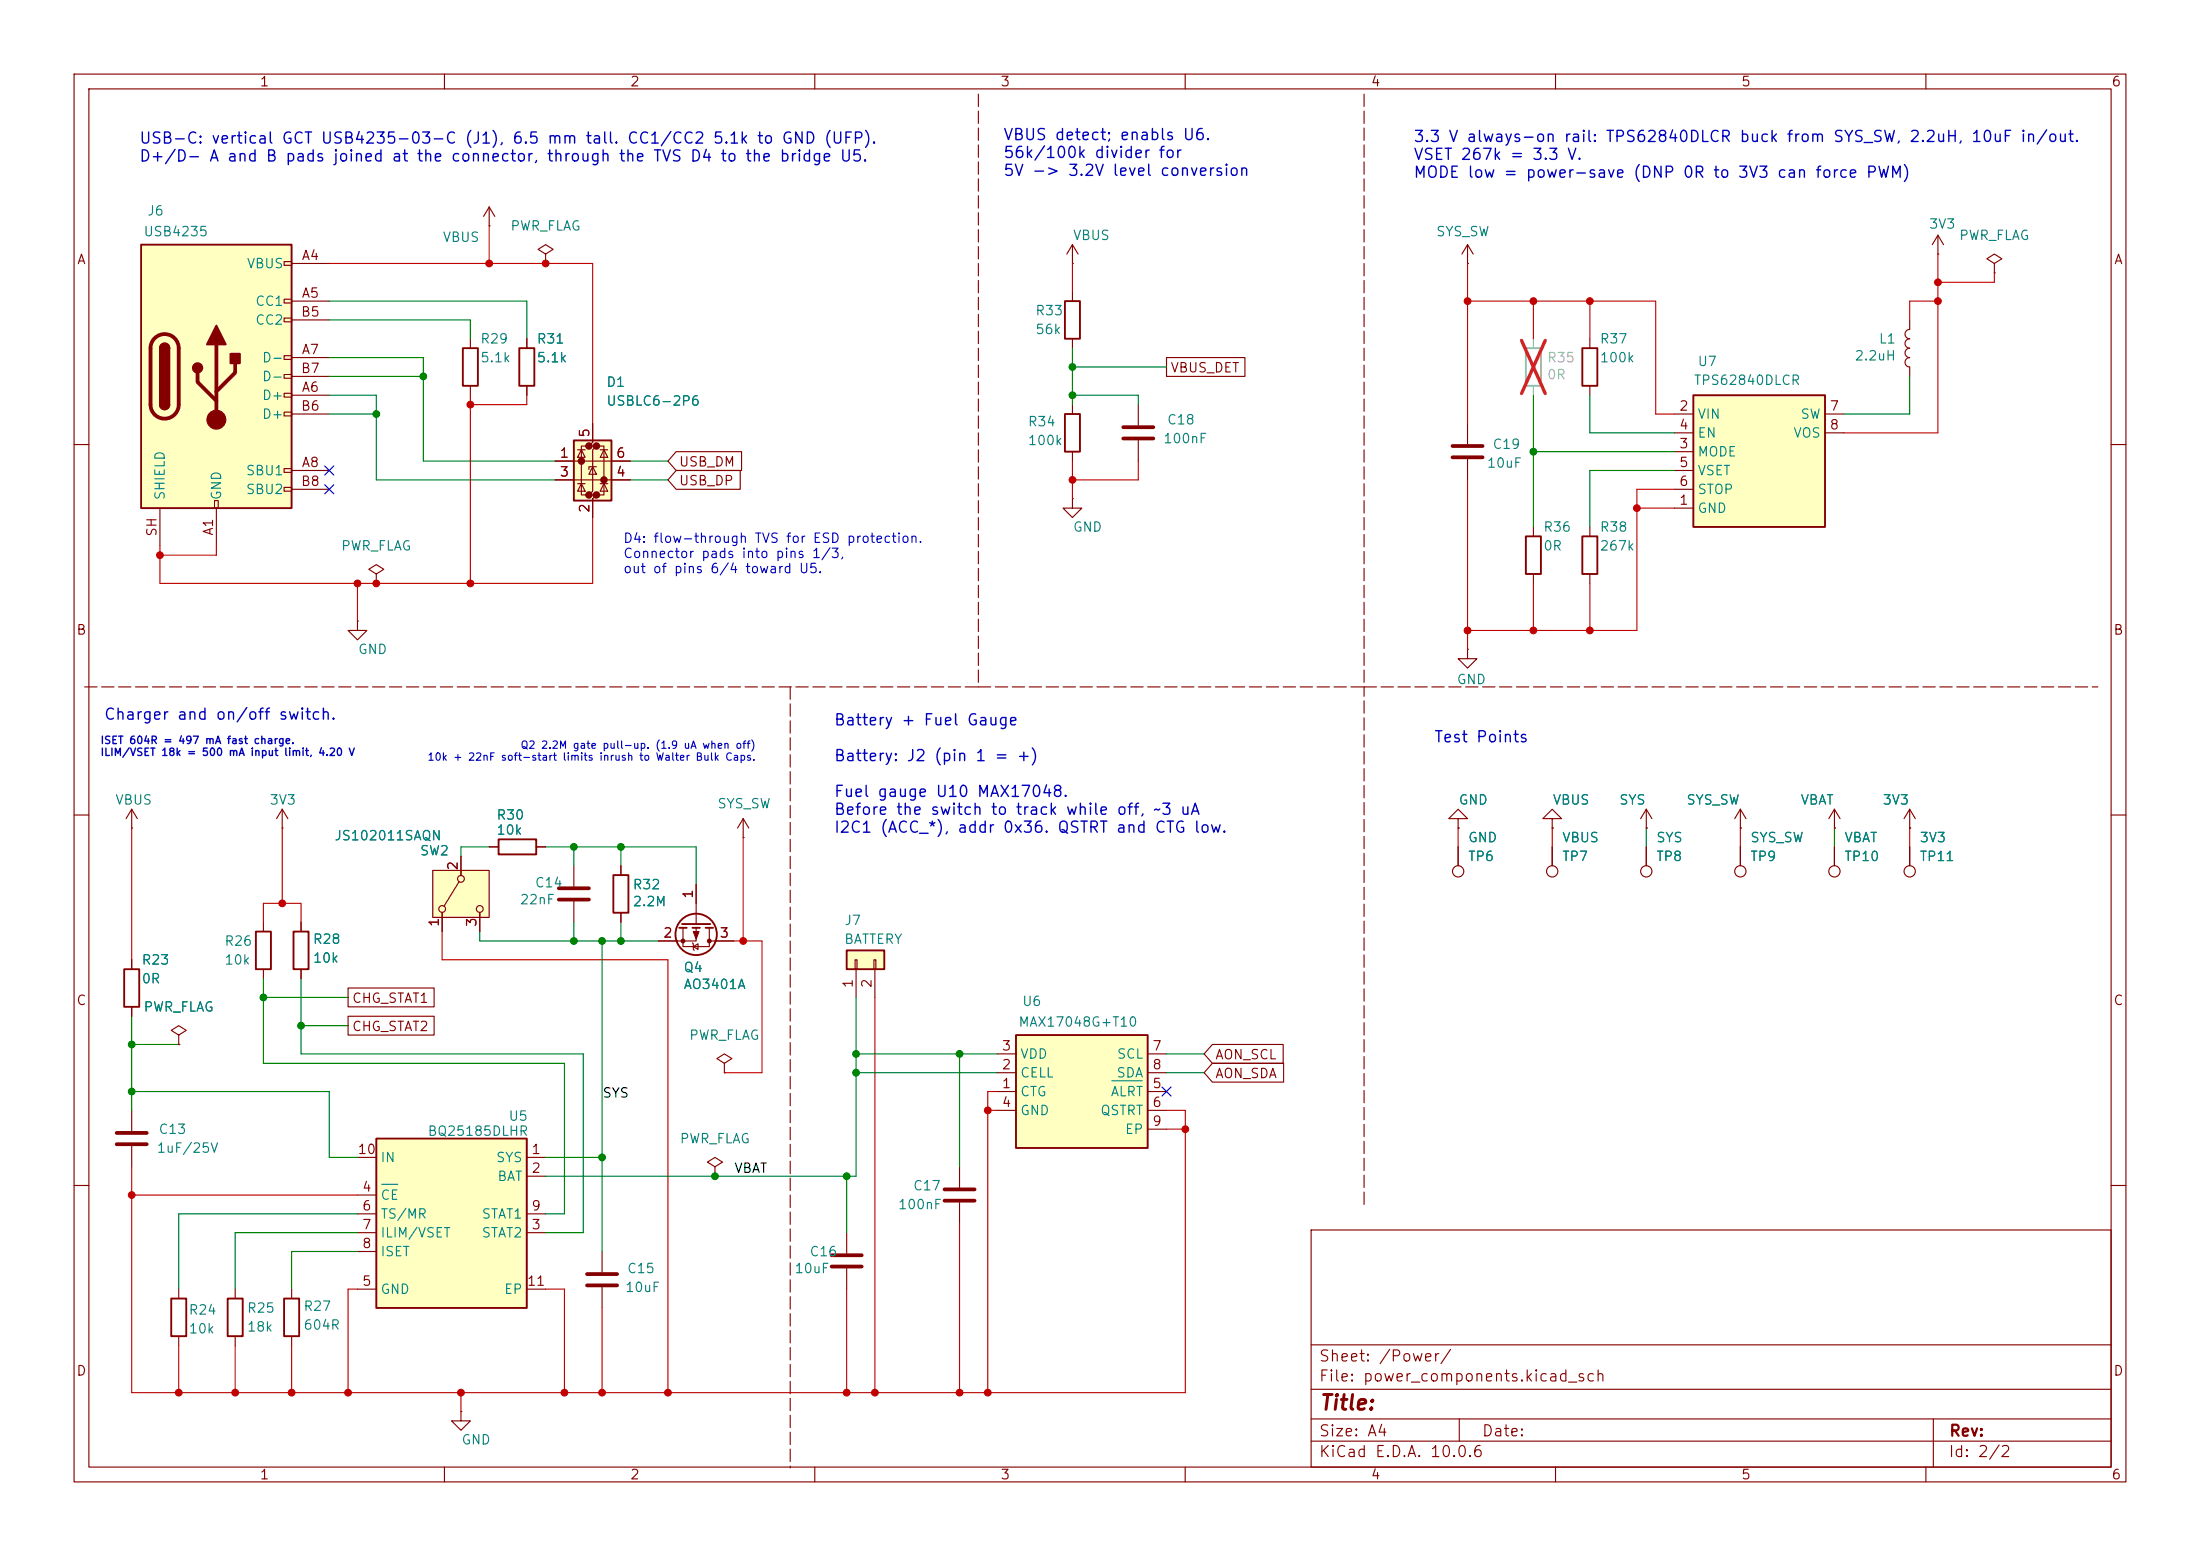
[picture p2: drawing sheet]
<svg xmlns="http://www.w3.org/2000/svg" width="297mm" height="210mm" viewBox="0 0 297 210" stroke-linecap="round" stroke-linejoin="round" font-family="sans-serif">
<g fill="none" stroke="#840000" stroke-width=".15">
<path d="M10 10h277v190h-277zM12 12h273v186h-273zM60 10v2M110 10v2M160 10v2M210 10v2M260 10v2M66 30.5h.1M66 27.9l-.7 1.3M66 27.9l.8 1.3M66 27.9v2.6M73.7 34.3l1-.6-1-.7-1.1 .7 1.1 .6v1.3"/>
<path d="M73.7 35.6h.1M198.1 57.2v2.7M214.6 45.7v1.3M214.6 52.1v1.2M10 60h2M50.8 77.5l1-.7-1-.6-1 .6 1 .7v1.2M50.8 78.7h.1M198.1 62v2.8M214.6 71.1v1.3M214.6 77.5v1.2M285 60h2M48.3 83.8v1.3h1.2l-1.2 1.3-1.3-1.3h1.3"/>
<path d="M48.3 83.8h.1M10 110h2M17.8 111.8h.1M17.8 109.2l-.8 1.3M17.8 109.2l.7 1.3M17.8 109.2v2.6M38.1 111.8h.1M38.1 109.2l-.8 1.3M38.1 109.2l.8 1.3M38.1 109.2v2.6M77.5 116.8v2.8M83.8 116.8v1.3"/>
<path d="M94 119.4v5.3M209.5 114.3v2.5M257.8 114.3v2.5M285 110h2M17.8 129.5v1.3M17.8 135.9v1.3M24.1 139.7l1-.6-1-.7-1 .7 1 .6v1.3M35.6 124.5v1.2M35.6 130.8v1.3M40.6 124.5v1.2M40.6 130.8v1.3M77.5 121.7v2.8"/>
<path d="M83.8 123.2v1.3M92.2 125.2v2.6h3.6v-2.6M93.5 127.3l.1 .1v.7l.1 .2M93.6 127.8l.6-.4v.7zM94 125.2v1.8h-5.1M95.8 127h3.3M17.8 149.9v2.8M17.8 154.7v2.8M24.1 141h.1M96.5 157.5l1-.7-1-.6-1 .6 1 .7v1.3M96.5 158.8h.1M97.8 143.5l1-.6-1-.7-1 .7 1 .6v1.3"/>
<path d="M97.8 144.8h.1M10 160h2M24.1 174v1.3M31.7 174v1.3M39.4 174v1.3M114.3 166.4v2.8M114.3 171.2v2.8M177 166h108v32h-108zM285 160h2M24.1 180.3v1.3M31.7 180.3v1.3M39.4 180.3v1.3"/>
<path d="M60 198v2M110 198v2M160 198v2M177 194.5h108M177 191.5h108M177 187.5h108M177 181.5h108M197 191.5v3M210 198v2M260 198v2M261 191.5v6.5"/>
<circle cx="209.5" cy="117.6" r=".76"/>
<circle cx="257.8" cy="117.6" r=".76"/>
</g>
<path d="M196.1 60.2h4.1M196.1 61.7h4.1M75.4 119.9h4.1M75.4 121.4h4.1M15.7 152.9h4.1M15.7 154.4h4.1M112.3 169.4h4M112.3 170.9h4" fill="none" stroke="#840000" stroke-width=".51"/>
<g fill="none" stroke="#840000" stroke-width=".25">
<path d="M213.6 47h2v5.1h-2zM213.6 72.4h2v5.1h-2zM82.8 118.1h2v5.1h-2zM16.8 130.8h2v5.1h-2zM34.5 125.7h2.1v5.1h-2.1zM39.6 125.7h2.1v5.1h-2.1zM91.7 125.2h1M92.1 124.7h3.8M93.5 125.2h1M95.2 125.2h1.1M23.1 175.3h2v5h-2zM30.7 175.3h2.1v5h-2.1z"/>
<path d="M38.4 175.3h2v5h-2z"/>
<circle cx="94" cy="126.1" r="2.79"/>
</g>
<g fill="#840000" stroke="#840000" stroke-width=".15">
<path d="M93.6 125.7h.8l-.4 1z"/>
<circle cx="95.8" cy="127" r=".25"/>
<circle cx="92.2" cy="127" r=".25"/>
</g>
<path d="M206 47h2v5.1h-2z" fill="none" stroke="#a1a1a1" stroke-width=".25"/>
<path d="M207 45.7v1.3M207 52.1v1.2" fill="none" stroke="#a1a1a1" stroke-width=".15"/>
<path d="M205.4 45.9l3.2 7.2M208.6 45.9l-3.2 7.2" fill="none" stroke="#ff2626" stroke-width=".46"/>
<path d="M58.4 117.5h7.6v6.3h-7.6z" fill="#ffffc2"/>
<g fill="none" stroke="#840000" stroke-width=".15">
<path d="M207 71.1v1.3M207 77.5v1.2M58.4 117.5h7.6v6.3h-7.6zM62 119l-2.1 3.3M62.2 115.6v2.5M66 114.3h1.3M72.4 114.3h1.3M59.7 123.2v2.5M64.8 123.2v2.5"/>
<circle cx="62.2" cy="118.6" r=".46"/>
<circle cx="59.7" cy="122.7" r=".46"/>
<circle cx="64.8" cy="122.7" r=".46"/>
</g>
<path d="M206 72.4h2v5.1h-2zM67.3 113.3h5.1v2h-5.1z" fill="none" stroke="#840000" stroke-width=".25"/>
<path d="M50.8 153.7h20.3v22.8h-20.3z" fill="#ffffc2"/>
<path d="M50.8 153.7h20.3v22.8h-20.3z" fill="none" stroke="#840000" stroke-width=".25"/>
<g fill="none" stroke="#840000" stroke-width=".15">
<path d="M198.1 35.6h.1M198.1 33l-.7 1.3M198.1 33l.8 1.3M198.1 33v2.6M198.1 87.6v1.3h1.3l-1.3 1.3-1.3-1.3h1.3M198.1 87.6h.1M100.3 113h.1M100.3 110.5l-.7 1.3M100.3 110.5l.8 1.3M100.3 110.5v2.5M48.3 156.2h2.5M71.1 156.2h2.6"/>
<path d="M71.1 158.8h2.6M48.3 166.4h2.5M48.3 161.3h2.5M48.3 174h2.5M48.3 163.8h2.5M48.3 168.9h2.5M71.1 166.4h2.6M71.1 174h2.6M71.1 163.8h2.6M81.3 168.9v2.8M81.3 173.7v2.8M62.2 190.5v1.3h1.3l-1.3 1.2-1.2-1.2h1.2"/>
<path d="M62.2 190.5h.1"/>
</g>
<path d="M51.5 159.8h2.2" fill="none" stroke="#008484" stroke-width=".15"/>
<path d="M79.2 172h4.1M79.2 173.5h4.1" fill="none" stroke="#840000" stroke-width=".51"/>
<path d="M19 33h20.4v35.6h-20.4z" fill="#ffffc2"/>
<g fill="none" stroke="#840000" stroke-width=".15">
<path d="M38.4 35.3h1v.5h-1zM39.4 35.6h5M38.4 40.4h1v.5h-1zM38.4 42.9h1v.5h-1zM38.4 48h1v.5h-1zM38.4 50.5h1v.6h-1zM38.4 53.1h1v.5h-1zM38.4 55.6h1v.5h-1zM39.4 40.6h5M39.4 53.3h5M39.4 48.3h5M39.4 43.2h5"/>
<path d="M39.4 55.9h5M39.4 50.8h5M21.6 68.6v5.1M29 67.6h.5v1h-.5zM29.2 68.6v5.1M38.4 63.2h1v.6h-1zM38.4 65.8h1v.5h-1zM39.4 63.5h5M39.4 66h5"/>
</g>
<path d="M19 33h20.4v35.6h-20.4zM21.6 47a.64 .64 0 0 1 .6-.6 .64 .64 0 0 1 .7 .6M21.6 54.6a.64 .64 0 0 0 .6 .6 .64 .64 0 0 0 .7-.6" fill="none" stroke="#840000" stroke-width=".25"/>
<path d="M20.9 45.7a1.9 1.9 0 0 1 2-.5 1.9 1.9 0 0 1 1.2 1.8v7.6a1.91 1.91 0 0 1-1.9 1.9 1.91 1.91 0 0 1-1.9-1.9v-7.6a1.9 1.9 0 0 1 .6-1.3zM26.7 50.3v1.3l2.5 2.5M29.2 46.5v10.1M31.7 49v1.3l-2.5 2.5" fill="none" stroke="#840000" stroke-width=".51"/>
<g fill="#840000" stroke="#840000" stroke-width=".25">
<path d="M21.6 47h1.3v7.6h-1.3z"/>
<path d="M21.8 46.5a.64 .64 0 0 1 .7-.1 .64 .64 0 0 1 .4 .6h-1.3z"/>
<path d="M21.6 54.6h1.3a.64 .64 0 0 1-.7 .6 .64 .64 0 0 1-.6-.6z"/>
<path d="M29.2 43.9l1.3 2.6h-2.6z"/>
<path d="M31.1 47.8h1.3v1.2h-1.3z"/>
<circle cx="26.7" cy="49.7" r=".63"/>
</g>
<circle cx="29.2" cy="56.6" r="1.27" fill="#840000" stroke="#840000" stroke-width=".15"/>
<path d="M228.6 53.3h17.8v17.8h-17.8z" fill="#ffffc2"/>
<path d="M228.6 53.3h17.8v17.8h-17.8z" fill="none" stroke="#840000" stroke-width=".25"/>
<g fill="none" stroke="#840000" stroke-width=".15">
<path d="M226.1 55.9h2.5M226.1 58.4h2.5M246.4 55.9h2.5M246.4 58.4h2.5M226.1 68.6h2.5M226.1 61h2.5M226.1 63.5h2.5M226.1 66h2.5M247.6 114.3v2.5"/>
<circle cx="247.6" cy="117.6" r=".76"/>
</g>
<path d="M137.2 139.7h17.7v15.2h-17.7z" fill="#ffffc2"/>
<path d="M137.2 139.7h17.7v15.2h-17.7z" fill="none" stroke="#840000" stroke-width=".25"/>
<path d="M134.6 147.3h2.6M134.6 144.8h2.6M134.6 142.2h2.6M134.6 149.9h2.6M154.9 147.3h2.6M154.9 144.8h2.6M154.9 142.2h2.6M154.9 149.9h2.6M154.9 152.4h2.6" fill="none" stroke="#840000" stroke-width=".15"/>
<path d="M150.1 145.9h4.1" fill="none" stroke="#008484" stroke-width=".15"/>
<path d="M114.3 128.3h5.1v2.5h-5.1z" fill="#ffffc2"/>
<path d="M70.1 47h2v5.1h-2zM143.8 55.9h2v5.1h-2zM143.8 40.6h2v5.1h-2zM114.3 128.3h5.1v2.5h-5.1z" fill="none" stroke="#840000" stroke-width=".25"/>
<g fill="none" stroke="#840000" stroke-width=".15">
<path d="M144.8 35.6h.1M144.8 33v2.6M144.8 39.4v1.2M144.8 33l-.8 1.3M144.8 33l.7 1.3M261.6 34.3h.1M261.6 31.8l-.7 1.2M261.6 31.8l.8 1.2M261.6 31.8v2.5M269.2 35.6l1.1-.7-1.1-.6-1 .6 1 .7v1.2M269.2 36.8h.1M71.1 45.7v1.3"/>
<path d="M71.1 52.1v1.2M144.8 45.7v1.3M144.8 54.6v1.3M153.7 54.6v2.8M153.7 59.4v2.8M257.8 47a.64 .64 0 0 0-.6 .6 .64 .64 0 0 0 .6 .7 .63 .63 0 0 0-.6 .6 .63 .63 0 0 0 .6 .6v1.3M257.8 43.2v1.3a.64 .64 0 0 0-.6 .6 .64 .64 0 0 0 .6 .6 .63 .63 0 0 0-.6 .7 .63 .63 0 0 0 .6 .6M144.8 67.3v1.3h1.2l-1.2 1.3-1.3-1.3h1.3M144.8 67.3h.1M144.8 61v1.2M196.8 110.5h-1.2l1.2-1.3 1.3 1.3h-1.3v1.3M196.8 111.8h.1"/>
<path d="M209.5 110.5h-1.2l1.2-1.3 1.3 1.3h-1.3v1.3M209.5 111.8h.1M234.9 111.8h.1M234.9 109.2v2.6M234.9 114.3v2.5M234.9 109.2l.8 1.3M234.9 109.2l-.7 1.3M247.6 111.8h.1M247.6 109.2l.8 1.3M247.6 109.2l-.7 1.3M247.6 109.2v2.6M257.8 111.8h.1"/>
<path d="M257.8 109.2v2.6M257.8 109.2l.8 1.3M257.8 109.2l-.8 1.3M115.4 129.5h.3v1.3h-.3zM115.6 130.8v3.8M118 129.5h.2v1.3h-.2zM118.1 130.8v3.8M129.5 157.5v2.8M129.5 162.3v2.8"/>
<circle cx="234.9" cy="117.6" r=".76"/>
</g>
<path d="M151.6 57.7h4.1M151.6 59.2h4.1M127.5 160.5h4.1M127.5 162.1h4.1" fill="none" stroke="#840000" stroke-width=".51"/>
<path d="M77.5 59.4h5v8.2h-5z" fill="#ffffc2"/>
<g fill="#840000" stroke="#840000" stroke-width=".51">
<circle cx="78.5" cy="62.2" r=".25"/>
<circle cx="79.5" cy="60.2" r=".25"/>
<circle cx="79.5" cy="66.8" r=".25"/>
<circle cx="80.5" cy="60.2" r=".25"/>
<circle cx="80.5" cy="66.8" r=".25"/>
<circle cx="81.5" cy="64.8" r=".25"/>
</g>
<g fill="none" stroke="#840000" stroke-width=".15">
<path d="M63.5 45.7v1.3M63.5 52.1v1.2M71.1 45.7v1.3M71.1 52.1v1.2M80 57.2v2.5l-.5 .5h1l-.5 .5v5.6l-.5 .5h1l-.5 .5v2.6M157.5 48.3h10.6v2.5h-10.6zM74.9 62.2h10.2M74.9 64.8h10.2M78 65.3h1M78 60.7h1M78.5 60.7l.5 1h-1zM78.5 65.3l.5 1h-1z"/>
<path d="M79.5 60.2h-1v6.6h1M80 63l.5 1h-1zM80.5 63h-1v.4M80.5 60.2h1v6.6h-1M81 65.3h1M81 60.7h1M81.5 60.7l.5 1h-1zM81.5 65.3l.5 1h-1zM91.3 61h8.8v2.5h-8.8l-1.1-1.3zM91.3 63.5h8.6v2.5h-8.6l-1.1-1.2zM62.2 115.6v2.5M66 114.3h1.3"/>
<path d="M72.4 114.3h1.3M83.8 116.8v1.3M94 119.4v2.5M196.8 111.8h.1M196.8 114.3v2.5M209.5 111.8h.1M209.5 114.3v2.5M222.2 111.8h.1M222.2 109.2l.8 1.3M222.2 109.2l-.7 1.3M222.2 109.2v2.6M222.2 114.3v2.5"/>
<path d="M234.9 111.8h.1M234.9 114.3v2.5M247.6 111.8h.1M247.6 114.3v2.5M257.8 111.8h.1M257.8 114.3v2.5M17.8 129.5v1.3M17.8 135.9v1.3M40.6 124.5v1.2M40.6 130.8v1.3M47 137.2h11.6v2.5h-11.6zM47 133.3h11.6v2.6h-11.6z"/>
<path d="M59.7 123.2v2.5M64.8 123.2v2.5M83.8 123.2v1.3M88.9 127h2.5M96.5 127h2.6M24.1 141h.1M163.7 141h9.5v2.5h-9.5l-1.1-1.3zM163.7 143.5h9.6v2.6h-9.6l-1.1-1.3z"/>
<circle cx="196.8" cy="117.6" r=".76"/>
<circle cx="222.2" cy="117.6" r=".76"/>
</g>
<path d="M62.5 47h2v5.1h-2zM77.5 59.4h5v8.2h-5z" fill="none" stroke="#840000" stroke-width=".25"/>
<path d="M132.1 12.7v80M184.1 12.7v80M11.4 92.7h120.7M106.7 92.7v105.4M132.1 92.7h52M184.1 92.7h99.1M184.1 162.6v-69.9" fill="none" stroke="#840000" stroke-width=".15" stroke-dasharray="1.7 .6"/>
<g fill="none" stroke="#008400" stroke-width=".15">
<path d="M44.4 40.6h26.7v5.1M44.4 48.3h12.7v13.9h17.8M44.4 53.3h6.4v11.5h24.1M44.4 55.9h6.4M44.4 50.8h12.7M44.4 43.2h19.1v2.5M144.8 47v7.6M144.8 53.3h8.9v1.3M144.8 49.5h12.7M207 53.3v17.8M214.6 53.3v5.1h11.5M257.8 50.8v5.1h-8.9"/>
<path d="M85.1 62.2h5.1M85.1 64.8h5.1M207 61h19.1M226.1 63.5h-11.5v7.6M66 114.3h-3.8v1.3M73.7 114.3h20.3v5.1M77.5 114.3v2.5M83.8 114.3v2.5M222.2 111.8v2.5M247.6 111.8v2.5M17.8 137.2v12.7M35.6 132.1v11.4h40.6v20.3h-2.5"/>
<path d="M35.6 134.6h11.4M40.6 132.1v10.1h38.1v24.2h-5M40.6 138.4h6.4M64.8 125.7v1.3h24.1M77.5 124.5v2.5M81.3 127v41.9M83.8 124.5v2.5M115.6 134.6v24.2h-41.9M17.8 141h6.3M17.8 147.3h26.6v8.9h3.9M73.7 156.2h7.6M114.3 158.8v7.6"/>
<path d="M115.6 144.8h19M115.6 142.2h19M129.5 142.2v15.3M157.5 144.8h5.1M157.5 142.2h5.1M48.3 166.4h-16.6v7.6M48.3 163.8h-24.2v10.2M48.3 168.9h-8.9v5.1"/>
</g>
<g fill="none" stroke="#c20000" stroke-width=".15">
<path d="M44.4 35.6h35.6v21.6M66 30.5v5.1M144.8 35.6v3.8M198.1 35.6v21.6M261.6 34.3v24.1h-12.7M269.2 36.8v1.3h-7.6M63.5 53.3v25.4M71.1 53.3v1.3h-7.6M198.1 40.6h25.4v15.3h2.6M207 40.6v5.1M214.6 40.6v5.1M261.6 40.6h-3.8v2.6"/>
<path d="M29.2 73.7v1.2h-7.6M48.3 78.7v5.1M80 69.9v8.8h-58.4v-5M144.8 62.2v5.1M153.7 62.2v2.6h-8.9M198.1 64.8v22.8M207 78.7v6.4M214.6 78.7v6.4M221 68.6h5.1M226.1 66h-5.1v19.1h-22.9M17.8 111.8v17.7M38.1 111.8v10.1"/>
<path d="M100.3 113v14M196.8 111.8v2.5M209.5 111.8v2.5M234.9 111.8v2.5M257.8 111.8v2.5M35.6 124.5v-2.6h5v2.6M59.7 125.7v3.8h30.5v58.5M99.1 127h3.8v17.8h-5.1M118.1 134.6v53.4M133.3 149.9h1.3M134.6 147.3h-1.3v40.7M157.5 149.9h2.5v38.1h-142.2v-30.5"/>
<path d="M157.5 152.4h2.5M17.8 161.3h30.5M48.3 174h-1.3v14M73.7 174h2.5v14M81.3 176.5v11.5M114.3 174v14M129.5 165.1v22.9M24.1 181.6v6.4M31.7 181.6v6.4M39.4 181.6v6.4M62.2 188v2.5"/>
</g>
<path d="M43.8 62.9l1.3 1.2M43.8 65.4l1.3 1.2M45.1 62.9l-1.3 1.2M45.1 65.4l-1.3 1.2M156.9 146.7l1.2 1.2M158.1 146.7l-1.2 1.2" fill="none" stroke="#000084" stroke-width=".15"/>
<g fill="#008400" stroke="#008400" stroke-width=".14">
<circle cx="17.8" cy="141" r=".46"/>
<circle cx="35.6" cy="134.6" r=".46"/>
<circle cx="40.6" cy="138.4" r=".46"/>
<circle cx="17.8" cy="147.3" r=".46"/>
<circle cx="50.8" cy="55.9" r=".46"/>
<circle cx="57.1" cy="50.8" r=".46"/>
<circle cx="144.8" cy="49.5" r=".46"/>
<circle cx="144.8" cy="53.3" r=".46"/>
<circle cx="207" cy="61" r=".46"/>
<circle cx="77.5" cy="114.3" r=".46"/>
<circle cx="83.8" cy="114.3" r=".46"/>
<circle cx="96.5" cy="158.8" r=".46"/>
<circle cx="114.3" cy="158.8" r=".46"/>
<circle cx="81.3" cy="156.2" r=".46"/>
<circle cx="81.3" cy="127" r=".46"/>
<circle cx="83.8" cy="127" r=".46"/>
<circle cx="77.5" cy="127" r=".46"/>
<circle cx="115.6" cy="142.2" r=".46"/>
<circle cx="115.6" cy="144.8" r=".46"/>
<circle cx="129.5" cy="142.2" r=".46"/>
</g>
<g fill="#c20000" stroke="#c20000" stroke-width=".14">
<circle cx="66" cy="35.6" r=".46"/>
<circle cx="63.5" cy="54.6" r=".46"/>
<circle cx="144.8" cy="64.8" r=".46"/>
<circle cx="73.7" cy="35.6" r=".46"/>
<circle cx="50.8" cy="78.7" r=".46"/>
<circle cx="63.5" cy="78.7" r=".46"/>
<circle cx="48.3" cy="78.7" r=".46"/>
<circle cx="21.6" cy="74.9" r=".46"/>
<circle cx="198.1" cy="40.6" r=".46"/>
<circle cx="207" cy="40.6" r=".46"/>
<circle cx="214.6" cy="40.6" r=".46"/>
<circle cx="214.6" cy="85.1" r=".46"/>
<circle cx="207" cy="85.1" r=".46"/>
<circle cx="198.1" cy="85.1" r=".46"/>
<circle cx="261.6" cy="40.6" r=".46"/>
<circle cx="261.6" cy="38.1" r=".46"/>
<circle cx="221" cy="68.6" r=".46"/>
<circle cx="62.2" cy="188" r=".46"/>
<circle cx="17.8" cy="161.3" r=".46"/>
<circle cx="114.3" cy="188" r=".46"/>
<circle cx="90.2" cy="188" r=".46"/>
<circle cx="81.3" cy="188" r=".46"/>
<circle cx="76.2" cy="188" r=".46"/>
<circle cx="47" cy="188" r=".46"/>
<circle cx="39.4" cy="188" r=".46"/>
<circle cx="38.1" cy="121.9" r=".46"/>
<circle cx="24.1" cy="188" r=".46"/>
<circle cx="31.7" cy="188" r=".46"/>
<circle cx="100.3" cy="127" r=".46"/>
<circle cx="133.3" cy="149.9" r=".46"/>
<circle cx="160" cy="152.4" r=".46"/>
<circle cx="118.1" cy="188" r=".46"/>
<circle cx="133.3" cy="188" r=".46"/>
<circle cx="129.5" cy="188" r=".46"/>
</g>
<text font-size="2" fill="#840000" x="178" y="190.8">Title:</text>
<g font-size="1.5" fill="#0000c2">
<text x="18.7" y="19.8">USB-C: vertical GCT USB4235-03-C (J1), 6.5 mm tall. CC1/CC2 5.1k to GND (UFP).</text>
<text x="18.7" y="22.2">D+/D- A and B pads joined at the connector, through the TVS D4 to the bridge U5.</text>
<text x="135.4" y="19.3">VBUS detect; enabls U6.</text>
<text x="135.4" y="21.7">56k/100k divider for</text>
<text x="190.7" y="19.5">3.3 V always-on rail: TPS62840DLCR buck from SYS_SW, 2.2uH, 10uF in/out.</text>
<text x="190.7" y="22">VSET 267k = 3.3 V.</text>
<text x="135.4" y="24.1">5V -&gt; 3.2V level conversion</text>
<text x="190.7" y="24.4">MODE low = power-save (DNP 0R to 3V3 can force PWM)</text>
<text x="13.9" y="97.5">Charger and on/off switch.</text>
<text x="112.5" y="98.3">Battery + Fuel Gauge</text>
<text x="193.5" y="100.6">Test Points</text>
<text x="112.5" y="103.1">Battery: J2 (pin 1 = +)</text>
<text x="112.5" y="107.9">Fuel gauge U10 MAX17048.</text>
<text x="112.5" y="110.4">Before the switch to track while off, ~3 uA</text>
<text x="112.5" y="112.8">I2C1 (ACC_*), addr 0x36. QSTRT and CTG low.</text>
</g>
<g font-size="1.5" fill="#840000">
<text x="178" y="184.1">Sheet: /Power/</text>
<text x="178" y="186.8">File: power_components.kicad_sch</text>
<text x="178" y="197">KiCad E.D.A. 10.0.6</text>
<text x="178" y="194.2">Size: A4</text>
<text x="200" y="194.2">Date:</text>
<text x="263" y="197">Id: 2/2</text>
<text x="263" y="194.2">Rev:</text>
</g>
<g font-size="1.3" fill="#840000">
<text x="35" y="12">1</text>
<text x="85" y="12">2</text>
<text x="135" y="12">3</text>
<text x="185" y="12">4</text>
<text x="235" y="12">5</text>
<text x="285" y="12">6</text>
<text x="10.3" y="36">A</text>
<text x="40.6" y="35.4">A4</text>
<text x="285.3" y="36">A</text>
<text x="40.6" y="40.5">A5</text>
<text x="40.5" y="43">B5</text>
<text x="40.5" y="50.7">B7</text>
<text x="40.6" y="53.2">A6</text>
<text x="40.6" y="48.1">A7</text>
<text x="157.9" y="50.6">VBUS_DET</text>
<text x="40.5" y="55.7">B6</text>
<text x="79.9" y="59.2" transform="rotate(-90 79.9 59.2)">5</text>
<text x="226.6" y="55.7">2</text>
<text x="226.6" y="58.3">4</text>
<text x="246.9" y="55.7">7</text>
<text x="246.9" y="58.3">8</text>
<text x="40.5" y="65.9">B8</text>
<text x="40.6" y="63.4">A8</text>
<text x="75.5" y="62.1">1</text>
<text x="75.5" y="64.6">3</text>
<text x="83.1" y="64.6">4</text>
<text x="83.1" y="62.1">6</text>
<text x="91.6" y="63.3">USB_DM</text>
<text x="91.6" y="65.8">USB_DP</text>
<text x="226.6" y="60.8">3</text>
<text x="226.6" y="63.4">5</text>
<text x="226.6" y="65.9">6</text>
<text x="79.9" y="69.3" transform="rotate(-90 79.9 69.3)">2</text>
<text x="226.6" y="68.4">1</text>
<text x="21.5" y="72.5" transform="rotate(-90 21.5 72.5)">SH</text>
<text x="29.1" y="72.4" transform="rotate(-90 29.1 72.4)">A1</text>
<text x="10.2" y="86">B</text>
<text x="285.2" y="86">B</text>
<text x="62.1" y="117.6" transform="rotate(-90 62.1 117.6)">2</text>
<text x="59.6" y="125.2" transform="rotate(-90 59.6 125.2)">1</text>
<text x="64.6" y="125.2" transform="rotate(-90 64.6 125.2)">3</text>
<text x="93.8" y="121.4" transform="rotate(-90 93.8 121.4)">1</text>
<text x="89.4" y="126.9">2</text>
<text x="97.1" y="126.9">3</text>
<text x="10.2" y="136">C</text>
<text x="47.4" y="135.7">CHG_STAT1</text>
<text x="115.4" y="133.4" transform="rotate(-90 115.4 133.4)">1</text>
<text x="118" y="133.4" transform="rotate(-90 118 133.4)">2</text>
<text x="285.2" y="136">C</text>
<text x="47.4" y="139.5">CHG_STAT2</text>
<text x="135.2" y="142.1">3</text>
<text x="155.5" y="142.1">7</text>
<text x="164" y="143.3">AON_SCL</text>
<text x="135.2" y="147.2">1</text>
<text x="135.2" y="144.6">2</text>
<text x="135.2" y="149.7">4</text>
<text x="155.5" y="147.2">5</text>
<text x="155.5" y="149.7">6</text>
<text x="155.5" y="144.6">8</text>
<text x="164" y="145.8">AON_SDA</text>
<text x="155.5" y="152.3">9</text>
<text x="48.2" y="156.1">10</text>
<text x="48.8" y="161.2">4</text>
<text x="71.7" y="156.1">1</text>
<text x="71.7" y="158.6">2</text>
<text x="48.8" y="163.7">6</text>
<text x="48.8" y="166.2">7</text>
<text x="71.7" y="166.2">3</text>
<text x="71.7" y="163.7">9</text>
<text x="48.8" y="173.9">5</text>
<text x="48.8" y="168.8">8</text>
<text x="71.1" y="173.9">11</text>
<text x="10.2" y="186">D</text>
<text x="285.2" y="186">D</text>
<text x="35" y="200">1</text>
<text x="85" y="200">2</text>
<text x="135" y="200">3</text>
<text x="185" y="200">4</text>
<text x="235" y="200">5</text>
<text x="285" y="200">6</text>
</g>
<g font-size="1.3" fill="#008484">
<text x="19.8" y="29.4">J6</text>
<text x="19.3" y="32.2">USB4235</text>
<text x="59.7" y="33">VBUS</text>
<text x="68.8" y="31.4">PWR_FLAG</text>
<text x="144.8" y="32.7">VBUS</text>
<text x="193.8" y="32.2">SYS_SW</text>
<text x="260.3" y="31.2">3V3</text>
<text x="264.4" y="32.7">PWR_FLAG</text>
<text x="33.2" y="36.5">VBUS</text>
<text x="34.4" y="41.6">CC1</text>
<text x="34.4" y="44.1">CC2</text>
<text x="64.8" y="46.7">R29</text>
<text x="72.4" y="46.7">R31</text>
<text x="139.7" y="42.9">R33</text>
<text x="139.7" y="45.4">56k</text>
<text x="215.9" y="46.7">R37</text>
<text x="253.6" y="46.7">L1</text>
<text x="35.3" y="49.2">D-</text>
<text x="35.3" y="51.8">D-</text>
<text x="64.8" y="49.2">5.1k</text>
<text x="72.4" y="49.2">5.1k</text>
<text x="81.8" y="52.5">D1</text>
<text x="215.9" y="49.2">100k</text>
<text x="228.6" y="52.3">TPS62840DLCR</text>
<text x="229.1" y="49.7">U7</text>
<text x="250.3" y="49">2.2uH</text>
<text x="35.3" y="54.3">D+</text>
<text x="35.3" y="56.8">D+</text>
<text x="81.8" y="55.1">USBLC6-2P6</text>
<text x="138.7" y="57.9">R34</text>
<text x="157.5" y="57.6">C18</text>
<text x="229.1" y="56.8">VIN</text>
<text x="229.1" y="59.4">EN</text>
<text x="242" y="59.4">VOS</text>
<text x="243" y="56.8">SW</text>
<text x="33.1" y="64.5">SBU1</text>
<text x="138.7" y="60.4">100k</text>
<text x="157" y="60.1">100nF</text>
<text x="200.6" y="63.4">10uF</text>
<text x="201.4" y="60.9">C19</text>
<text x="229.1" y="61.9">MODE</text>
<text x="229.1" y="64.5">VSET</text>
<text x="22.6" y="67.6" transform="rotate(-90 22.6 67.6)">SHIELD</text>
<text x="30.2" y="67.6" transform="rotate(-90 30.2 67.6)">GND</text>
<text x="33.1" y="67">SBU2</text>
<text x="229.1" y="69.5">GND</text>
<text x="229.1" y="67">STOP</text>
<text x="46" y="74.6">PWR_FLAG</text>
<text x="144.8" y="72.1">GND</text>
<text x="208.3" y="72.1">R36</text>
<text x="208.3" y="74.6">0R</text>
<text x="215.9" y="72.1">R38</text>
<text x="215.9" y="74.6">267k</text>
<text x="48.2" y="88.6">GND</text>
<text x="196.6" y="92.7">GND</text>
<text x="15.5" y="108.9">VBUS</text>
<text x="36.3" y="108.9">3V3</text>
<text x="45.1" y="113.7">JS102011SAQN</text>
<text x="66.9" y="113">10k</text>
<text x="66.9" y="110.9">R30</text>
<text x="96.8" y="109.4">SYS_SW</text>
<text x="196.8" y="108.9">GND</text>
<text x="198.1" y="114">GND</text>
<text x="209.5" y="108.9">VBUS</text>
<text x="210.8" y="114">VBUS</text>
<text x="218.5" y="108.9">SYS</text>
<text x="223.5" y="114">SYS</text>
<text x="227.6" y="108.9">SYS_SW</text>
<text x="236.2" y="114">SYS_SW</text>
<text x="243" y="108.9">VBAT</text>
<text x="248.9" y="114">VBAT</text>
<text x="254.1" y="108.9">3V3</text>
<text x="259.1" y="114">3V3</text>
<text x="56.6" y="115.8">SW2</text>
<text x="198.1" y="116.5">TP6</text>
<text x="210.8" y="116.5">TP7</text>
<text x="223.5" y="116.5">TP8</text>
<text x="236.2" y="116.5">TP9</text>
<text x="248.9" y="116.5">TP10</text>
<text x="259.1" y="116.5">TP11</text>
<text x="70.1" y="122.4">22nF</text>
<text x="72.1" y="120.1">C14</text>
<text x="85.3" y="120.3">R32</text>
<text x="85.3" y="122.6">2.2M</text>
<text x="113.9" y="125.2">J7</text>
<text x="19" y="130.5">R23</text>
<text x="30.2" y="128">R26</text>
<text x="30.2" y="130.5">10k</text>
<text x="42.1" y="127.7">R28</text>
<text x="42.1" y="130.2">10k</text>
<text x="92.2" y="131.5">Q4</text>
<text x="113.9" y="127.7">BATTERY</text>
<text x="19" y="133">0R</text>
<text x="19.3" y="136.9">PWR_FLAG</text>
<text x="92.2" y="133.8">AO3401A</text>
<text x="137.9" y="136.1">U6</text>
<text x="92.9" y="140.7">PWR_FLAG</text>
<text x="137.4" y="138.9">MAX17048G+T10</text>
<text x="137.6" y="143.2">VDD</text>
<text x="150.7" y="143.2">SCL</text>
<text x="137.6" y="148.3">CTG</text>
<text x="137.6" y="145.7">CELL</text>
<text x="149.9" y="148.3">ALRT</text>
<text x="150.6" y="145.7">SDA</text>
<text x="21.1" y="155.9">1uF/25V</text>
<text x="21.3" y="153.4">C13</text>
<text x="57.6" y="153.6">BQ25185DLHR</text>
<text x="68.6" y="151.6">U5</text>
<text x="91.7" y="154.6">PWR_FLAG</text>
<text x="137.6" y="150.8">GND</text>
<text x="148.5" y="150.8">QSTRT</text>
<text x="151.8" y="153.4">EP</text>
<text x="51.3" y="157.2">IN</text>
<text x="66.9" y="157.2">SYS</text>
<text x="67.1" y="159.7">BAT</text>
<text x="123.2" y="161">C17</text>
<text x="51.3" y="162.3">CE</text>
<text x="51.3" y="164.8">TS/MR</text>
<text x="51.3" y="167.3">ILIM/VSET</text>
<text x="64.9" y="167.3">STAT2</text>
<text x="64.9" y="164.8">STAT1</text>
<text x="121.1" y="163.5">100nF</text>
<text x="51.3" y="169.9">ISET</text>
<text x="84.6" y="172.2">C15</text>
<text x="107.2" y="172.2">10uF</text>
<text x="109.2" y="169.9">C16</text>
<text x="25.4" y="177.7">R24</text>
<text x="33.3" y="177.5">R25</text>
<text x="40.9" y="177.2">R27</text>
<text x="40.9" y="179.8">604R</text>
<text x="51.3" y="175">GND</text>
<text x="68" y="175">EP</text>
<text x="84.3" y="174.7">10uF</text>
<text x="25.4" y="180.3">10k</text>
<text x="33.3" y="180">18k</text>
<text x="62.2" y="195.3">GND</text>
</g>
<g font-size="1.3" fill="#a1a1a1">
<text x="208.8" y="49.2">R35</text>
<text x="208.8" y="51.5">0R</text>
</g>
<g font-size="1.3" fill="#0000c2">
<text x="84" y="73.6">D4: flow-through TVS for ESD protection.</text>
<text x="84" y="75.6">Connector pads into pins 1/3,</text>
<text x="84" y="77.7">out of pins 6/4 toward U5.</text>
</g>
<g font-size="1.3">
<text x="81.3" y="148.5">SYS</text>
<text x="99" y="158.6">VBAT</text>
</g>
<g font-size="1" fill="#0000c2">
<text x="13.5" y="100.7">ISET 604R = 497 mA fast charge.</text>
<text x="70.2" y="101.3">Q2 2.2M gate pull-up. (1.9 uA when off)</text>
<text x="13.5" y="102.3">ILIM/VSET 18k = 500 mA input limit, 4.20 V</text>
<text x="57.6" y="102.9">10k + 22nF soft-start limits inrush to Walter Bulk Caps.</text>
</g>
</svg>
